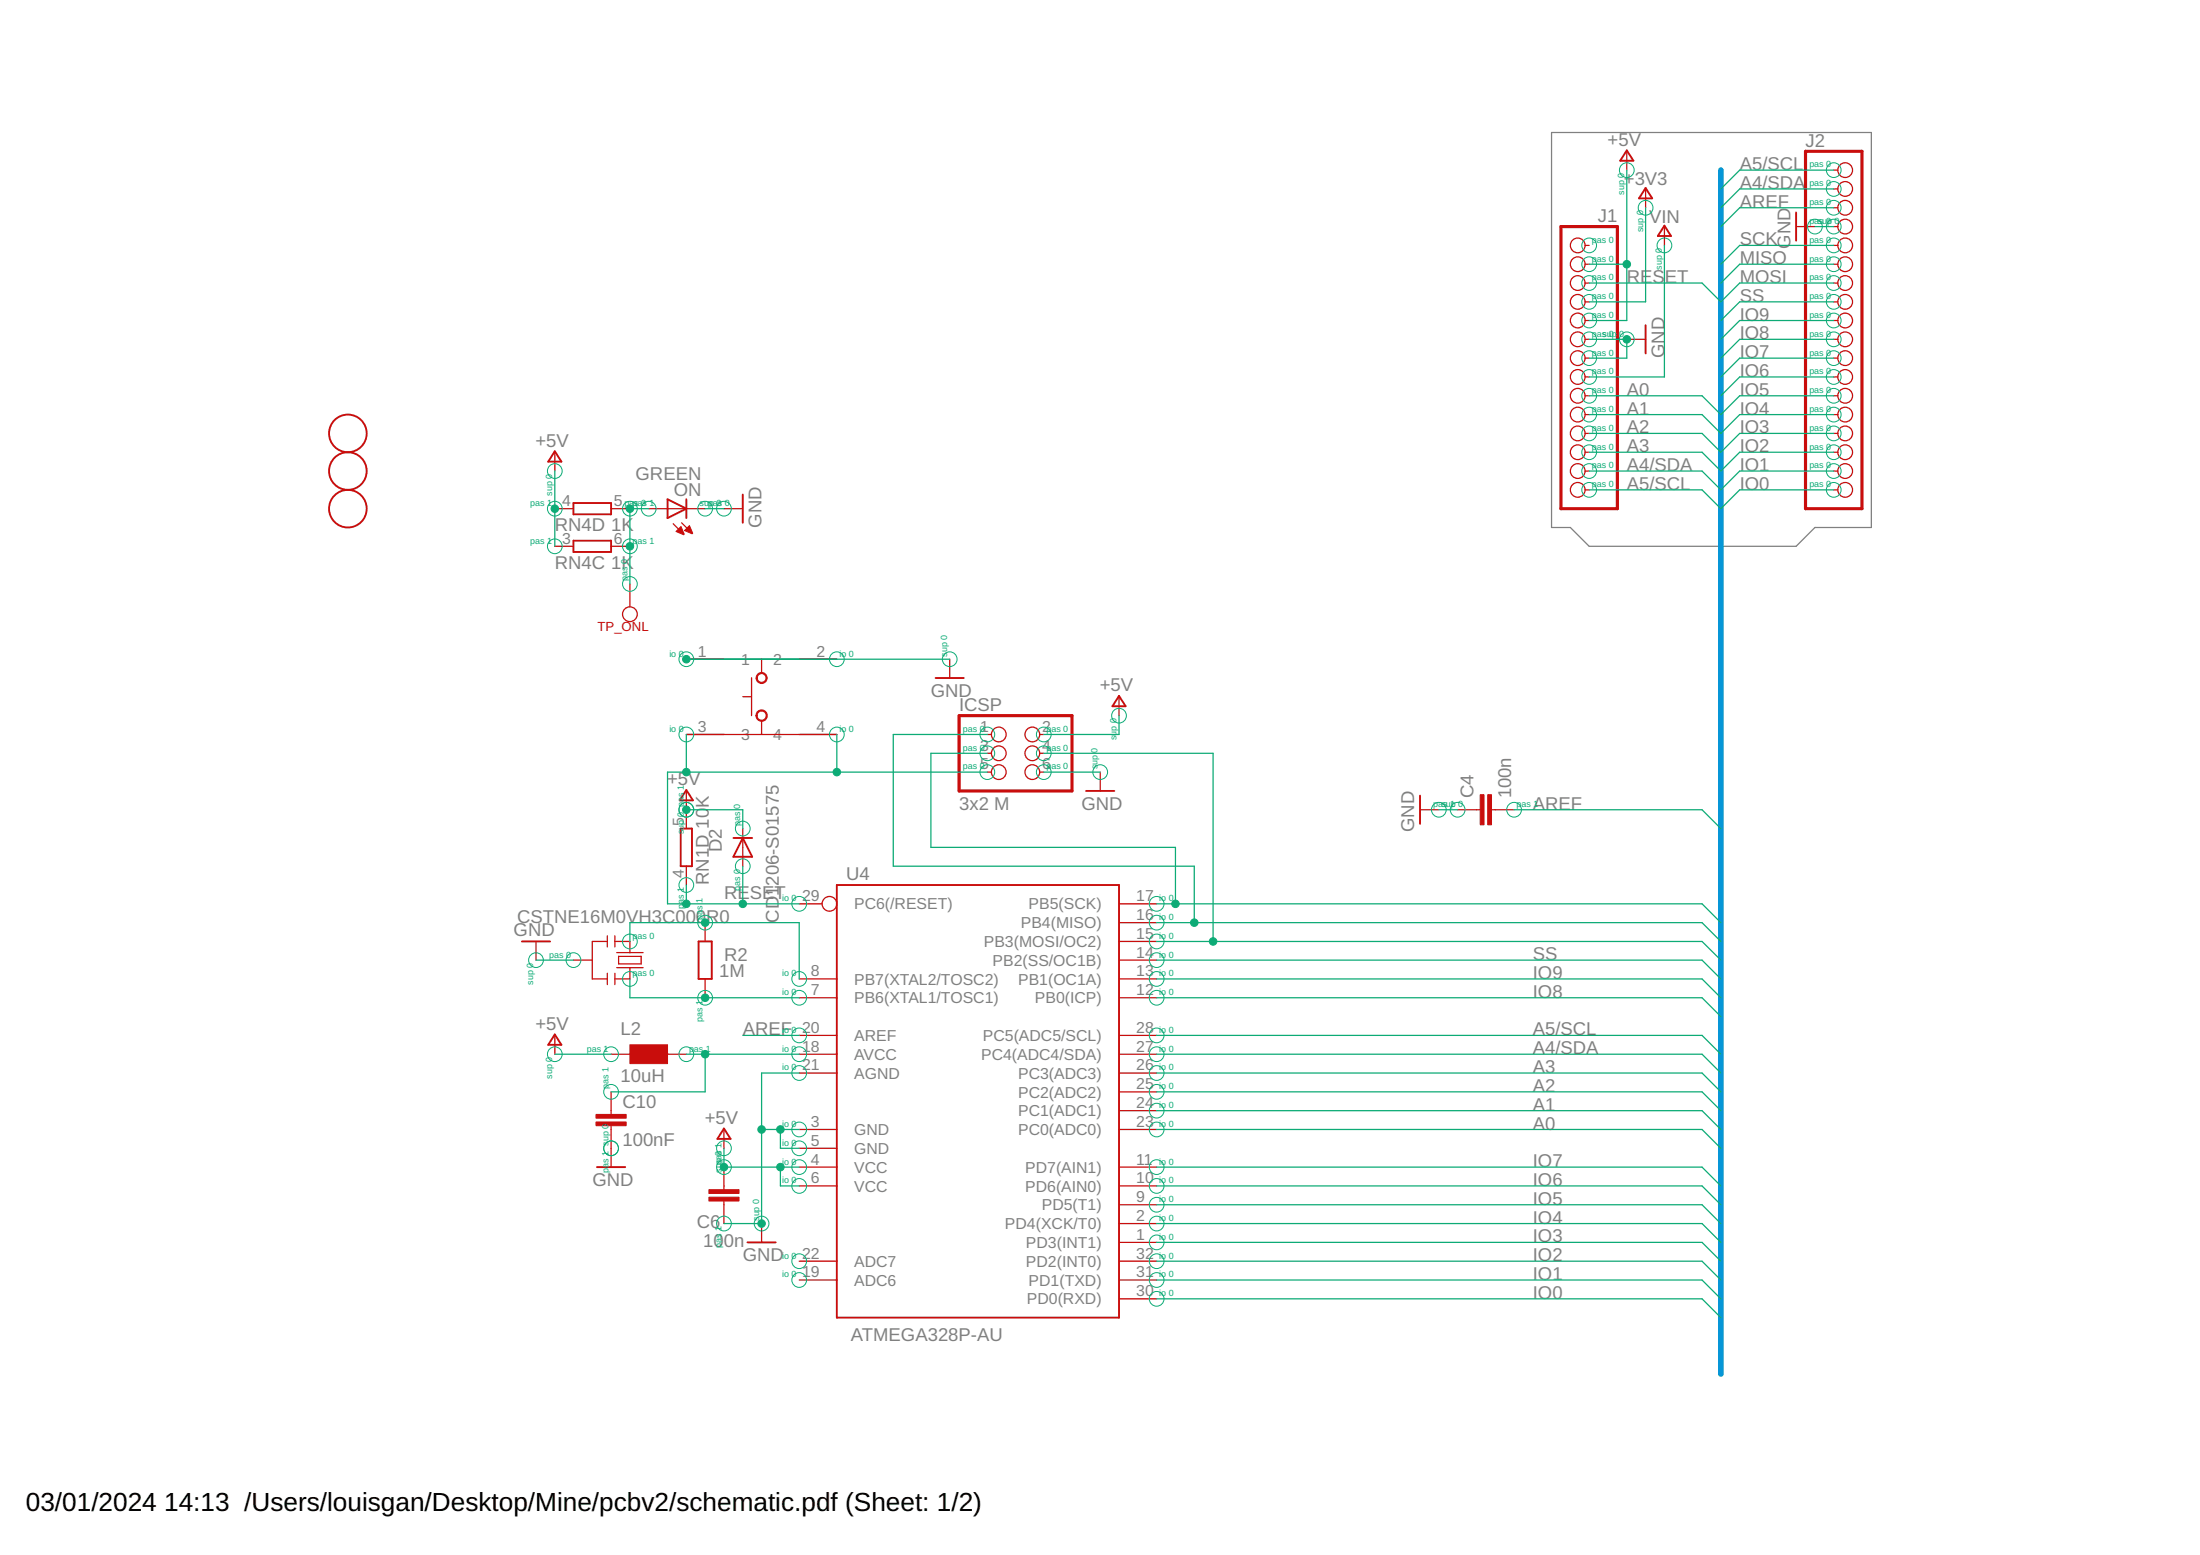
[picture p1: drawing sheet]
<svg xmlns="http://www.w3.org/2000/svg" width="297mm" height="210mm" viewBox="0 0 297 210" stroke-linecap="round" stroke-linejoin="round" font-family="sans-serif">
<path d="M209.5 17.9h43.2v53.3h-7.7l-2.5 2.5h-27.9l-2.6-2.5h-2.5z" fill="none" stroke="#808080" stroke-width=".17"/>
<path d="M210.8 30.6h7.6v38.1h-7.6zM243.8 20.4h7.6v48.3h-7.6zM129.5 96.6h15.2v10.2h-15.2z" fill="none" stroke="#c90d0c" stroke-width=".42"/>
<g fill="none" stroke="#c90d0c" stroke-width=".17">
<path d="M214 33.1h.6M214 35.7h.6M214 38.2h.6M219.6 20.4v2.6M222.2 25.5v2.5M224.7 30.6v2.5M242.5 30.6h2.5M247.6 33.1h.6M247.6 35.7h.6M247.6 38.2h.6M247.6 30.6h.6M247.6 23h.6"/>
<path d="M247.6 25.5h.6M247.6 28h.6M214 40.7h.6M214 43.3h.6M214 45.8h.6M214 48.3h.6M214 50.9h.6M214 53.4h.6M214 56h.6M214 58.5h.6M219.6 45.8h2.6M247.6 40.7h.6"/>
<path d="M247.6 43.3h.6M247.6 45.8h.6M247.6 48.3h.6M247.6 50.9h.6M247.6 53.4h.6M247.6 56h.6M247.6 58.5h.6M74.9 61v2.6M74.9 68.7h2.5M74.9 73.7h2.5M82.5 68.7h2.5M82.5 73.7h2.5"/>
<path d="M85 78.8v3.1M87.6 68.7h7.6M90.9 70.7l1.4 1.4M92 70.6l1.4 1.4M97.7 68.7h2.6M214 61h.6M214 63.6h.6M214 66.1h.6M247.6 61h.6M247.6 63.6h.6M247.6 66.1h.6M92.7 99.1h20.3"/>
<path d="M92.7 89h20.3M100.3 94h1.2M101.5 91.5v5.1M102.8 89v1.8M102.8 97.3v1.8M128.2 89v2.5M133.3 99.1h.6M140.4 99.1h.5M151.1 94.1v2.5M92.7 106.8v5M92.7 116.9v2.6M100.3 111.8v5.1"/>
<path d="M133.3 101.7h.6M133.3 104.2h.6M140.4 101.7h.5M140.4 104.2h.5M148.5 104.2v2.6M191.7 109.3h2.6M196.8 109.3h3.1M201.4 109.3h3M72.4 127.1v2.5M74.9 139.8v2.5M77.4 129.6h2.6M82 127.1h-2v5h2"/>
<path d="M82 126.3v1.5M82 131.4v1.5M83 127.1h2v1.5M83 126.3v1.5M83 131.4v1.5M83.3 130.6h3.5M83.3 128.6h3.5M83.5 129.1h3.1v1h-3.1zM85 130.6v1.5h-2M95.2 124.5v2.6M95.2 132.1v2.6M107.9 132.1h5.1"/>
<path d="M107.9 122h3.1M107.9 134.7h5.1M107.9 139.8h5.1M151.1 127.1h5.1M151.1 132.1h5.1M151.1 129.6h5.1M151.1 122h5.1M151.1 134.7h5.1M151.1 139.8h5.1M151.1 124.5h5.1M82.5 142.3h2.5M82.5 147.4v3"/>
<path d="M82.5 152v5.5M90.1 142.3h2.6M97.7 152.5v2.5M97.7 157.5v3.1M107.9 152.5h5.1M107.9 155h5.1M107.9 157.5h5.1M107.9 144.8h5.1M107.9 142.3h5.1M151.1 152.5h5.1M151.1 157.5h5.1M151.1 144.8h5.1"/>
<path d="M151.1 142.3h5.1M151.1 147.4h5.1M151.1 149.9h5.1M97.7 162.1v3.1M102.8 165.2v2.5M107.9 160.1h5.1M107.9 170.2h5.1M107.9 172.8h5.1M151.1 160.1h5.1M151.1 162.6h5.1M151.1 165.2h5.1M151.1 167.7h5.1"/>
<path d="M151.1 170.2h5.1M151.1 172.8h5.1M151.1 175.3h5.1"/>
<circle cx="213" cy="33.1" r=".99"/>
<circle cx="213" cy="35.7" r=".99"/>
<circle cx="213" cy="38.2" r=".99"/>
<circle cx="249.1" cy="33.1" r=".99"/>
<circle cx="249.1" cy="35.7" r=".99"/>
<circle cx="249.1" cy="38.2" r=".99"/>
<circle cx="249.1" cy="23" r=".99"/>
<circle cx="249.1" cy="25.5" r=".99"/>
<circle cx="249.1" cy="28" r=".99"/>
<circle cx="249.1" cy="30.6" r=".99"/>
<circle cx="213" cy="40.7" r=".99"/>
<circle cx="213" cy="43.3" r=".99"/>
<circle cx="213" cy="58.5" r=".99"/>
<circle cx="213" cy="45.8" r=".99"/>
<circle cx="213" cy="56" r=".99"/>
<circle cx="213" cy="48.3" r=".99"/>
<circle cx="213" cy="50.9" r=".99"/>
<circle cx="213" cy="53.4" r=".99"/>
<circle cx="249.1" cy="40.7" r=".99"/>
<circle cx="249.1" cy="43.3" r=".99"/>
<circle cx="249.1" cy="45.8" r=".99"/>
<circle cx="249.1" cy="48.3" r=".99"/>
<circle cx="249.1" cy="50.9" r=".99"/>
<circle cx="249.1" cy="53.4" r=".99"/>
<circle cx="249.1" cy="58.5" r=".99"/>
<circle cx="249.1" cy="56" r=".99"/>
<circle cx="213" cy="66.1" r=".99"/>
<circle cx="213" cy="61" r=".99"/>
<circle cx="213" cy="63.6" r=".99"/>
<circle cx="249.1" cy="61" r=".99"/>
<circle cx="249.1" cy="63.6" r=".99"/>
<circle cx="249.1" cy="66.1" r=".99"/>
<circle cx="85" cy="82.9" r=".99"/>
<circle cx="134.9" cy="99.1" r=".99"/>
<circle cx="139.4" cy="99.1" r=".99"/>
<circle cx="134.9" cy="104.2" r=".99"/>
<circle cx="134.9" cy="101.7" r=".99"/>
<circle cx="139.4" cy="101.7" r=".99"/>
<circle cx="139.4" cy="104.2" r=".99"/>
<circle cx="112" cy="122" r=".99"/>
</g>
<g fill="none" stroke="#c90d0c" stroke-width=".25">
<path d="M219.6 20.3l.9 1.4h-1.7zM222.2 25.4l.9 1.4h-1.8zM224.7 30.5l.9 1.4h-1.8zM242.5 28.7v3.8M222.2 43.9v3.8M74.9 60.9l.9 1.4h-1.8zM77.4 73h5.1v1.5h-5.1zM77.4 67.9h5.1v1.5h-5.1zM90.1 67.4l2.6 1.3-2.6 1.2zM92.7 67.4v2.5M100.3 66.8v3.8M126.3 91.5h3.8"/>
<path d="M151.1 93.9l.9 1.4h-1.8zM91.9 111.8h1.5v5.1h-1.5zM92.7 106.6l.9 1.4h-1.8zM99 113.1h2.6M100.3 113.1l1.3 2.6h-2.6zM113 119.5h38.1v58.4h-38.1zM146.6 106.8h3.9M191.7 107.4v3.8M70.5 127.1h3.8M74.9 139.6l.9 1.4h-1.8zM94.3 127.1h1.8v5h-1.8zM80.6 157.5h3.8"/>
<path d="M97.7 152.3l.9 1.4h-1.7zM100.9 167.7h3.8"/>
<circle cx="47" cy="58.5" r="2.54"/>
<circle cx="47" cy="68.7" r="2.54"/>
<circle cx="47" cy="63.6" r="2.54"/>
</g>
<g fill="#c90d0c" stroke="#c90d0c" stroke-width=".14">
<path d="M91.3 71.7l.6-.6 .5 1-.1 .1z" fill-rule="evenodd"/>
<path d="M92.4 71.6l.7-.7 .4 1.1v.1z" fill-rule="evenodd"/>
<path d="M102.3 91a.74 .74 0 0 1 1.1 .1 .74 .74 0 0 1-.3 1.1 .74 .74 0 0 1-1-.7h.1a.6 .6 0 0 1 .8-.6 .6 .6 0 0 1 .3 1 .6 .6 0 0 1-1-.2l-.1-.2h-.1z" fill-rule="evenodd"/>
<path d="M102.2 96.1a.77 .77 0 0 1 1.3 0 .77 .77 0 0 1-.4 1.2 .77 .77 0 0 1-1-.7h.1a.62 .62 0 0 1 .8-.6 .62 .62 0 0 1 .3 1 .62 .62 0 0 1-1-.2l-.1-.2h-.1z" fill-rule="evenodd"/>
</g>
<g fill="#c90d0c" stroke="#c90d0c" stroke-width=".14">
<path d="M200.9 107.3h.5v4h-.5z"/>
<path d="M199.9 107.3h.5v4h-.5z"/>
<path d="M95.7 160.6h4.1v.5h-4.1z"/>
<path d="M95.7 161.6h4.1v.5h-4.1z"/>
<path d="M85 141h5.1v2.6h-5.1z"/>
<path d="M80.5 151.4h4v.6h-4z"/>
<path d="M80.5 150.4h4v.5h-4z"/>
</g>
<g fill="none" stroke="#0dab76" stroke-width=".14">
<circle cx="214.6" cy="35.7" r=".99"/>
<circle cx="214.6" cy="33.1" r=".99"/>
<circle cx="214.6" cy="38.2" r=".99"/>
<circle cx="219.6" cy="23" r=".99"/>
<circle cx="222.2" cy="28" r=".99"/>
<circle cx="224.7" cy="33.1" r=".99"/>
<circle cx="245" cy="30.6" r=".99"/>
<circle cx="247.6" cy="33.1" r=".99"/>
<circle cx="247.6" cy="35.7" r=".99"/>
<circle cx="247.6" cy="38.2" r=".99"/>
<circle cx="247.6" cy="23" r=".99"/>
<circle cx="247.6" cy="25.5" r=".99"/>
<circle cx="247.6" cy="28" r=".99"/>
<circle cx="247.6" cy="30.6" r=".99"/>
<circle cx="214.6" cy="40.7" r=".99"/>
<circle cx="214.6" cy="43.3" r=".99"/>
<circle cx="214.6" cy="56" r=".99"/>
<circle cx="214.6" cy="45.8" r=".99"/>
<circle cx="214.6" cy="53.4" r=".99"/>
<circle cx="214.6" cy="58.5" r=".99"/>
<circle cx="214.6" cy="48.3" r=".99"/>
<circle cx="214.6" cy="50.9" r=".99"/>
<circle cx="219.6" cy="45.8" r=".99"/>
<circle cx="247.6" cy="40.7" r=".99"/>
<circle cx="247.6" cy="43.3" r=".99"/>
<circle cx="247.6" cy="45.8" r=".99"/>
<circle cx="247.6" cy="56" r=".99"/>
<circle cx="247.6" cy="50.9" r=".99"/>
<circle cx="247.6" cy="53.4" r=".99"/>
<circle cx="247.6" cy="58.5" r=".99"/>
<circle cx="247.6" cy="48.3" r=".99"/>
<circle cx="74.9" cy="73.7" r=".99"/>
<circle cx="74.9" cy="63.6" r=".99"/>
<circle cx="74.9" cy="68.7" r=".99"/>
<circle cx="85" cy="68.7" r=".99"/>
<circle cx="85" cy="73.7" r=".99"/>
<circle cx="85" cy="78.8" r=".99"/>
<circle cx="87.6" cy="68.7" r=".99"/>
<circle cx="95.2" cy="68.7" r=".99"/>
<circle cx="97.7" cy="68.7" r=".99"/>
<circle cx="214.6" cy="61" r=".99"/>
<circle cx="214.6" cy="63.6" r=".99"/>
<circle cx="214.6" cy="66.1" r=".99"/>
<circle cx="247.6" cy="66.1" r=".99"/>
<circle cx="247.6" cy="61" r=".99"/>
<circle cx="247.6" cy="63.6" r=".99"/>
<circle cx="92.7" cy="99.1" r=".99"/>
<circle cx="92.7" cy="89" r=".99"/>
<circle cx="113" cy="99.1" r=".99"/>
<circle cx="113" cy="89" r=".99"/>
<circle cx="128.2" cy="89" r=".99"/>
<circle cx="133.3" cy="99.1" r=".99"/>
<circle cx="140.9" cy="99.1" r=".99"/>
<circle cx="151.1" cy="96.6" r=".99"/>
<circle cx="92.7" cy="109.3" r=".99"/>
<circle cx="92.7" cy="119.5" r=".99"/>
<circle cx="100.3" cy="116.9" r=".99"/>
<circle cx="100.3" cy="111.8" r=".99"/>
<circle cx="133.3" cy="104.2" r=".99"/>
<circle cx="133.3" cy="101.7" r=".99"/>
<circle cx="140.9" cy="101.7" r=".99"/>
<circle cx="140.9" cy="104.2" r=".99"/>
<circle cx="148.5" cy="104.2" r=".99"/>
<circle cx="194.3" cy="109.3" r=".99"/>
<circle cx="196.8" cy="109.3" r=".99"/>
<circle cx="204.4" cy="109.3" r=".99"/>
<circle cx="72.4" cy="129.6" r=".99"/>
<circle cx="77.4" cy="129.6" r=".99"/>
<circle cx="85" cy="127.1" r=".99"/>
<circle cx="85" cy="132.1" r=".99"/>
<circle cx="95.2" cy="134.7" r=".99"/>
<circle cx="95.2" cy="124.5" r=".99"/>
<circle cx="107.9" cy="134.7" r=".99"/>
<circle cx="107.9" cy="132.1" r=".99"/>
<circle cx="107.9" cy="122" r=".99"/>
<circle cx="107.9" cy="139.8" r=".99"/>
<circle cx="156.2" cy="124.5" r=".99"/>
<circle cx="156.2" cy="122" r=".99"/>
<circle cx="156.2" cy="134.7" r=".99"/>
<circle cx="156.2" cy="127.1" r=".99"/>
<circle cx="156.2" cy="129.6" r=".99"/>
<circle cx="156.2" cy="132.1" r=".99"/>
<circle cx="156.2" cy="139.8" r=".99"/>
<circle cx="74.9" cy="142.3" r=".99"/>
<circle cx="82.5" cy="155" r=".99"/>
<circle cx="82.5" cy="142.3" r=".99"/>
<circle cx="82.5" cy="147.4" r=".99"/>
<circle cx="92.7" cy="142.3" r=".99"/>
<circle cx="97.7" cy="155" r=".99"/>
<circle cx="97.7" cy="157.5" r=".99"/>
<circle cx="107.9" cy="155" r=".99"/>
<circle cx="107.9" cy="157.5" r=".99"/>
<circle cx="107.9" cy="142.3" r=".99"/>
<circle cx="107.9" cy="152.5" r=".99"/>
<circle cx="107.9" cy="144.8" r=".99"/>
<circle cx="156.2" cy="142.3" r=".99"/>
<circle cx="156.2" cy="157.5" r=".99"/>
<circle cx="156.2" cy="152.5" r=".99"/>
<circle cx="156.2" cy="149.9" r=".99"/>
<circle cx="156.2" cy="147.4" r=".99"/>
<circle cx="156.2" cy="144.8" r=".99"/>
<circle cx="97.7" cy="165.2" r=".99"/>
<circle cx="102.8" cy="165.2" r=".99"/>
<circle cx="107.9" cy="160.1" r=".99"/>
<circle cx="107.9" cy="170.2" r=".99"/>
<circle cx="107.9" cy="172.8" r=".99"/>
<circle cx="156.2" cy="160.1" r=".99"/>
<circle cx="156.2" cy="165.2" r=".99"/>
<circle cx="156.2" cy="167.7" r=".99"/>
<circle cx="156.2" cy="170.2" r=".99"/>
<circle cx="156.2" cy="162.6" r=".99"/>
<circle cx="156.2" cy="172.8" r=".99"/>
<circle cx="156.2" cy="175.3" r=".99"/>
</g>
<path d="M232.3 23v162.5" fill="none" stroke="#0696d7" stroke-width=".76"/>
<g fill="none" stroke="#0dab76" stroke-width=".17">
<path d="M214.6 35.7h5M214.6 38.2h15.2l2.5 2.5 2.6-2.5h12.7M219.6 23v20.3h-5M222.2 28v12.7h-7.6M224.7 33.1v17.8h-10.1M245 30.6h2.6M247.6 35.7h-12.7l-2.6 2.5M247.6 28h-12.7l-2.6 2.6M247.6 33.1h-12.7l-2.6 2.6M247.6 25.5h-12.7l-2.6 2.5M247.6 23h-12.7l-2.6 2.5M214.6 45.8h5v2.5h-5"/>
<path d="M214.6 53.4h15.2l2.5 2.6 2.6-2.6h12.7M214.6 56h15.2l2.5 2.5 2.6-2.5h12.7M214.6 58.5h15.2l2.5 2.5 2.6-2.5h12.7M247.6 43.3h-12.7l-2.6 2.5M247.6 45.8h-12.7l-2.6 2.5M247.6 48.3h-12.7l-2.6 2.6M247.6 50.9h-12.7l-2.6 2.5M247.6 40.7h-12.7l-2.6 2.6M74.9 63.6v10.1M87.6 68.7h-2.6v10.1M95.2 68.7h2.5M214.6 61h15.2l2.5 2.6 2.6-2.6h12.7"/>
<path d="M214.6 63.6h15.2l2.5 2.5 2.6-2.5h12.7M214.6 66.1h15.2l2.5 2.6 2.6-2.6h12.7M92.7 89h35.5M92.7 99.1v5.1M113 99.1v5.1M133.3 99.1h-12.7v17.8h40.6v7.6M151.1 96.6v2.5h-10.2M92.7 109.3h7.6v2.5M92.7 119.5v2.5M100.3 116.9v5.1M133.3 104.2h-43.2v17.8h17.8M133.3 101.7h-7.6v12.7h33v7.6"/>
<path d="M140.9 104.2h7.6M140.9 101.7h22.9v25.4M194.3 109.3h2.5M204.4 109.3h25.4l2.5 2.5M72.4 129.6h5M85 127.1v-2.6h22.9v7.6M85 132.1v2.6h22.9M100.3 139.8h7.6M156.2 129.6h73.6l2.5 2.5M156.2 139.8h73.6l2.5 2.5M156.2 122h73.6l2.5 2.5M156.2 124.5h73.6l2.5 2.6"/>
<path d="M156.2 127.1h73.6l2.5 2.5M156.2 134.7h73.6l2.5 2.5M156.2 132.1h73.6l2.5 2.6M74.9 142.3h7.6M92.7 142.3h15.2M95.2 142.3v5.1h-12.7M97.7 155v2.5h10.2M102.8 152.5h5.1M105.4 157.5v2.6h2.5M105.4 152.5v2.5h2.5M107.9 144.8h-5.1v20.4h-5.1M156.2 142.3h73.6l2.5 2.5"/>
<path d="M156.2 157.5h73.6l2.5 2.6M156.2 152.5h73.6l2.5 2.5M156.2 144.8h73.6l2.5 2.6M156.2 149.9h73.6l2.5 2.6M156.2 147.4h73.6l2.5 2.5M156.2 160.1h73.6l2.5 2.5M156.2 165.2h73.6l2.5 2.5M156.2 170.2h73.6l2.5 2.6M156.2 172.8h73.6l2.5 2.5M156.2 175.3h73.6l2.5 2.6M156.2 167.7h73.6l2.5 2.5M156.2 162.6h73.6l2.5 2.6"/>
</g>
<g fill="#0dab76" stroke="#0dab76" stroke-width=".14">
<circle cx="74.9" cy="68.7" r=".51"/>
<circle cx="92.7" cy="109.3" r=".51"/>
<circle cx="105.4" cy="157.5" r=".51"/>
<circle cx="97.7" cy="157.5" r=".51"/>
<circle cx="219.6" cy="35.7" r=".51"/>
<circle cx="102.8" cy="152.5" r=".51"/>
<circle cx="102.8" cy="165.2" r=".51"/>
<circle cx="105.4" cy="152.5" r=".51"/>
<circle cx="92.7" cy="89" r=".51"/>
<circle cx="219.6" cy="45.8" r=".51"/>
<circle cx="100.3" cy="122" r=".51"/>
<circle cx="92.7" cy="122" r=".51"/>
<circle cx="113" cy="104.2" r=".51"/>
<circle cx="92.7" cy="104.2" r=".51"/>
<circle cx="158.7" cy="122" r=".51"/>
<circle cx="85" cy="68.7" r=".51"/>
<circle cx="85" cy="73.7" r=".51"/>
<circle cx="161.2" cy="124.5" r=".51"/>
<circle cx="163.8" cy="127.1" r=".51"/>
<circle cx="95.2" cy="142.3" r=".51"/>
<circle cx="95.2" cy="134.7" r=".51"/>
<circle cx="95.2" cy="124.5" r=".51"/>
</g>
<g font-size="3.5">
<text x="3.5" y="203.9">03/01/2024</text>
<text x="22.2" y="203.9">14:13 /Users/louisgan/Desktop/Mine/pcbv2/schematic.pdf (Sheet: 1/2)</text>
</g>
<g font-size="2.5" fill="#808080">
<text x="217.1" y="19.7">+5V</text>
<text x="234.9" y="23">A5/SCL</text>
<text x="243.8" y="19.8">J2</text>
<text x="215.7" y="29.9">J1</text>
<text x="219.3" y="25">+3V3</text>
<text x="234.9" y="28">AREF</text>
<text x="234.9" y="25.5">A4/SDA</text>
<text x="222.7" y="30.1">VIN</text>
<text x="234.9" y="33.1">SCK</text>
<text x="234.9" y="35.7">MISO</text>
<text x="241.7" y="33.6" transform="rotate(-90 241.7 33.6)">GND</text>
<text x="219.7" y="38.2">RES</text>
<text x="224.8" y="38.2">ET</text>
<text x="234.9" y="38.2">MOSI</text>
<text x="234.9" y="40.7">SS</text>
<text x="234.9" y="45.8">IO8</text>
<text x="234.9" y="43.3">IO9</text>
<text x="219.7" y="53.4">A0</text>
<text x="224.7" y="48.4" transform="rotate(-90 224.7 48.4)">GND</text>
<text x="234.9" y="53.4">IO5</text>
<text x="234.9" y="50.9">IO6</text>
<text x="234.9" y="48.4">IO7</text>
<text x="219.7" y="56">A1</text>
<text x="219.7" y="58.5">A2</text>
<text x="234.9" y="58.5">IO3</text>
<text x="234.9" y="56">IO4</text>
<text x="72.3" y="60.3">+5V</text>
<text x="85.8" y="64.7">GREEN</text>
<text x="219.7" y="61.1">A3</text>
<text x="219.7" y="63.6">A4/SDA</text>
<text x="234.9" y="61.1">IO2</text>
<text x="234.9" y="63.6">IO1</text>
<text x="74.9" y="71.7">RN4D 1K</text>
<text x="91" y="66.9">ON</text>
<text x="102.8" y="71.2" transform="rotate(-90 102.8 71.2)">GND</text>
<text x="219.7" y="66.1">A5/SCL</text>
<text x="234.9" y="66.1">IO0</text>
<text x="74.9" y="76.8">RN4C 1K</text>
<text x="125.7" y="94.1">GND</text>
<text x="129.5" y="96">ICSP</text>
<text x="148.5" y="93.3">+5V</text>
<text x="90.1" y="106">+5V</text>
<text x="199" y="107.8" transform="rotate(-90 199 107.8)">C4</text>
<text x="204" y="107.8" transform="rotate(-90 204 107.8)">100n</text>
<text x="95.7" y="109.1" transform="rotate(-90 95.7 109.1)">K</text>
<text x="129.5" y="109.3">3x2 M</text>
<text x="146" y="109.3">GND</text>
<text x="191" y="112.3" transform="rotate(-90 191 112.3)">GND</text>
<text x="207" y="109.3">AREF</text>
<text x="95.7" y="119.5" transform="rotate(-90 95.7 119.5)">RN1D 10</text>
<text x="97.5" y="115" transform="rotate(-90 97.5 115)">D2</text>
<text x="114.3" y="118.8">U4</text>
<text x="69.8" y="124.5">CSTNE16M0VH3C000R0</text>
<text x="97.8" y="121.4">RESET</text>
<text x="105.1" y="124.5" transform="rotate(-90 105.1 124.5)">CD1206-S01575</text>
<text x="69.4" y="126.3">GND</text>
<text x="97.1" y="131.9">1M</text>
<text x="97.8" y="129.7">R2</text>
<text x="207" y="129.6">SS</text>
<text x="207" y="134.7">IO8</text>
<text x="207" y="132.2">IO9</text>
<text x="72.3" y="139">+5V</text>
<text x="83.8" y="139.8">L2</text>
<text x="100.3" y="139.8">AREF</text>
<text x="207" y="142.3">A4/SDA</text>
<text x="207" y="139.8">A5/SCL</text>
<text x="83.8" y="146.1">10uH</text>
<text x="84" y="149.5">C10</text>
<text x="207" y="149.9">A1</text>
<text x="207" y="147.4">A2</text>
<text x="207" y="144.8">A3</text>
<text x="84" y="154.6">100nF</text>
<text x="95.2" y="151.7">+5V</text>
<text x="207" y="152.5">A0</text>
<text x="80" y="160.1">GND</text>
<text x="207" y="160.1">IO6</text>
<text x="207" y="157.5">IO7</text>
<text x="94.1" y="165.8">C6</text>
<text x="207" y="167.7">IO3</text>
<text x="207" y="165.2">IO4</text>
<text x="207" y="162.6">IO5</text>
<text x="95" y="168.3">100n</text>
<text x="100.3" y="170.2">GND</text>
<text x="207" y="170.2">IO2</text>
<text x="207" y="172.8">IO1</text>
<text x="207" y="175.3">IO0</text>
<text x="114.9" y="181">ATMEGA328P-AU</text>
</g>
<g font-size="2.1" fill="#808080">
<text x="75.9" y="68.3">4</text>
<text x="82.9" y="68.3">5</text>
<text x="75.9" y="73.4">3</text>
<text x="82.9" y="73.4">6</text>
<text x="94.2" y="88.6">1</text>
<text x="100.1" y="89.7">1</text>
<text x="104.4" y="89.7">2</text>
<text x="110.2" y="88.6">2</text>
<text x="94.2" y="98.8">3</text>
<text x="100.1" y="99.9">3</text>
<text x="104.4" y="99.9">4</text>
<text x="110.2" y="98.8">4</text>
<text x="132.3" y="98.8">1</text>
<text x="132.3" y="101.3">3</text>
<text x="140.7" y="98.8">2</text>
<text x="140.7" y="101.3">4</text>
<text x="132.3" y="103.9">5</text>
<text x="140.7" y="103.9">6</text>
<text x="92.3" y="111.5" transform="rotate(-90 92.3 111.5)">5</text>
<text x="92.3" y="118.5" transform="rotate(-90 92.3 118.5)">4</text>
<text x="108.3" y="121.6">29</text>
<text x="115.3" y="122.8">PC6(/RESET)</text>
<text x="137.8" y="125.3">PB4(MISO)</text>
<text x="138.9" y="122.8">PB5(SCK)</text>
<text x="153.4" y="121.6">17</text>
<text x="153.4" y="124.2">16</text>
<text x="109.5" y="131.8">8</text>
<text x="132.8" y="127.8">PB3(MOSI/OC2)</text>
<text x="134" y="130.4">PB2(SS/OC1B)</text>
<text x="153.4" y="126.7">15</text>
<text x="153.4" y="129.3">14</text>
<text x="153.4" y="131.8">13</text>
<text x="109.5" y="134.3">7</text>
<text x="115.3" y="132.9">PB7(XTAL2/TOSC2)</text>
<text x="115.3" y="135.5">PB6(XTAL1/TOSC1)</text>
<text x="137.5" y="132.9">PB1(OC1A)</text>
<text x="139.7" y="135.5">PB0(ICP)</text>
<text x="153.4" y="134.3">12</text>
<text x="108.3" y="139.4">20</text>
<text x="108.3" y="142">18</text>
<text x="115.3" y="140.5">AREF</text>
<text x="115.3" y="143.1">AVCC</text>
<text x="132.5" y="143.1">PC4(ADC4/SDA)</text>
<text x="132.7" y="140.5">PC5(ADC5/SCL)</text>
<text x="153.4" y="139.4">28</text>
<text x="153.4" y="142">27</text>
<text x="108.3" y="144.5">21</text>
<text x="115.3" y="145.6">AGND</text>
<text x="137.5" y="145.6">PC3(ADC3)</text>
<text x="137.5" y="148.2">PC2(ADC2)</text>
<text x="153.4" y="144.5">26</text>
<text x="153.4" y="147">25</text>
<text x="153.4" y="149.6">24</text>
<text x="109.5" y="152.1">3</text>
<text x="109.5" y="154.7">5</text>
<text x="115.3" y="153.2">GND</text>
<text x="115.3" y="155.8">GND</text>
<text x="137.5" y="150.7">PC1(ADC1)</text>
<text x="137.5" y="153.2">PC0(ADC0)</text>
<text x="153.4" y="152.1">23</text>
<text x="109.5" y="157.2">4</text>
<text x="109.5" y="159.7">6</text>
<text x="115.3" y="158.3">VCC</text>
<text x="115.3" y="160.8">VCC</text>
<text x="138.4" y="158.3">PD7(AIN1)</text>
<text x="138.4" y="160.8">PD6(AIN0)</text>
<text x="153.4" y="157.2">11</text>
<text x="153.4" y="159.7">10</text>
<text x="135.7" y="165.9">PD4(XCK/T0)</text>
<text x="140.7" y="163.4">PD5(T1)</text>
<text x="153.4" y="162.3">9</text>
<text x="153.4" y="164.8">2</text>
<text x="153.4" y="167.3">1</text>
<text x="108.3" y="169.9">22</text>
<text x="108.3" y="172.4">19</text>
<text x="115.3" y="171">ADC7</text>
<text x="115.3" y="173.5">ADC6</text>
<text x="138.5" y="168.5">PD3(INT1)</text>
<text x="138.5" y="171">PD2(INT0)</text>
<text x="138.9" y="173.5">PD1(TXD)</text>
<text x="153.4" y="169.9">32</text>
<text x="153.4" y="172.4">31</text>
<text x="138.7" y="176.1">PD0(RXD)</text>
<text x="153.4" y="175">30</text>
</g>
<text font-size="1.8" fill="#c90d0c" x="80.7" y="85.2">TP_ONL</text>
<g font-size="1.2" fill="#0dab76">
<text x="244.3" y="22.6">pas 0</text>
<text x="219.3" y="26.3" transform="rotate(-90 219.3 26.3)">sup 0</text>
<text x="244.3" y="25.1">pas 0</text>
<text x="244.3" y="27.7">pas 0</text>
<text x="214.9" y="32.8">pas 0</text>
<text x="214.9" y="35.3">pas 0</text>
<text x="221.8" y="31.3" transform="rotate(-90 221.8 31.3)">sup 0</text>
<text x="244.3" y="30.2">passu0</text>
<text x="244.3" y="32.8">pas 0</text>
<text x="244.3" y="35.3">pas 0</text>
<text x="246.7" y="30.2">p 0</text>
<text x="214.9" y="37.8">pas 0</text>
<text x="214.9" y="40.4">pas 0</text>
<text x="224.4" y="36.4" transform="rotate(-90 224.4 36.4)">sup 0</text>
<text x="244.3" y="37.8">pas 0</text>
<text x="244.3" y="40.4">pas 0</text>
<text x="214.9" y="42.9">pas 0</text>
<text x="214.9" y="45.5">passu0p</text>
<text x="214.9" y="48">pas 0</text>
<text x="218.6" y="45.5">0</text>
<text x="244.3" y="42.9">pas 0</text>
<text x="244.3" y="45.5">pas 0</text>
<text x="244.3" y="48">pas 0</text>
<text x="214.9" y="50.5">pas 0</text>
<text x="214.9" y="53.1">pas 0</text>
<text x="244.3" y="50.5">pas 0</text>
<text x="244.3" y="53.1">pas 0</text>
<text x="214.9" y="55.6">pas 0</text>
<text x="214.9" y="58.2">pas 0</text>
<text x="244.3" y="55.6">pas 0</text>
<text x="244.3" y="58.2">pas 0</text>
<text x="214.9" y="60.7">pas 0</text>
<text x="214.9" y="63.2">pas 0</text>
<text x="214.9" y="65.8">pas 0</text>
<text x="244.3" y="60.7">pas 0</text>
<text x="244.3" y="63.2">pas 0</text>
<text x="244.3" y="65.8">pas 0</text>
<text x="71.6" y="68.3">pas 1</text>
<text x="74.5" y="66.9" transform="rotate(-90 74.5 66.9)">sup 0</text>
<text x="84.3" y="68.3">papsa0s 1</text>
<text x="94.5" y="68.3">suppa0s 0</text>
<text x="71.6" y="73.4">pas 1</text>
<text x="85.4" y="73.4">pas 1</text>
<text x="84.7" y="78.5" transform="rotate(-90 84.7 78.5)">pas 0</text>
<text x="90.4" y="88.6">io 0</text>
<text x="113.3" y="88.6">io 0</text>
<text x="127.9" y="88.6" transform="rotate(-90 127.9 88.6)">sup 0</text>
<text x="90.4" y="98.8">io 0</text>
<text x="113.3" y="98.8">io 0</text>
<text x="130" y="98.8">pas 0</text>
<text x="130" y="101.3">pas 0</text>
<text x="141.3" y="98.8">pas 0</text>
<text x="141.3" y="101.3">pas 0</text>
<text x="148.2" y="101.6" transform="rotate(-90 148.2 101.6)">0</text>
<text x="150.7" y="99.9" transform="rotate(-90 150.7 99.9)">sup 0</text>
<text x="130" y="103.9">pas 0</text>
<text x="141.3" y="103.9">pas 0</text>
<text x="148.2" y="103.9" transform="rotate(-90 148.2 103.9)">sup</text>
<text x="92.3" y="112.6" transform="rotate(-90 92.3 112.6)">sup 0 pas 1</text>
<text x="99.9" y="111.5" transform="rotate(-90 99.9 111.5)">pas</text>
<text x="99.9" y="109.2" transform="rotate(-90 99.9 109.2)">0</text>
<text x="193.5" y="108.9">passu1</text>
<text x="195.9" y="108.9">p 0</text>
<text x="204.8" y="108.9">pas 1</text>
<text x="92.3" y="122.8" transform="rotate(-90 92.3 122.8)">pas 1</text>
<text x="94.9" y="124.2" transform="rotate(-90 94.9 124.2)">pas</text>
<text x="94.9" y="121.9" transform="rotate(-90 94.9 121.9)">1</text>
<text x="99.9" y="120.2" transform="rotate(-90 99.9 120.2)">pas 0</text>
<text x="105.6" y="121.6">io 0</text>
<text x="156.5" y="121.6">io 0</text>
<text x="156.5" y="124.2">io 0</text>
<text x="74.1" y="129.3">pas 0</text>
<text x="85.4" y="126.7">pas 0</text>
<text x="85.4" y="131.8">pas 0</text>
<text x="105.6" y="131.8">io 0</text>
<text x="156.5" y="126.7">io 0</text>
<text x="156.5" y="129.3">io 0</text>
<text x="156.5" y="131.8">io 0</text>
<text x="72" y="132.9" transform="rotate(-90 72 132.9)">sup 0</text>
<text x="94.9" y="138" transform="rotate(-90 94.9 138)">pas 1</text>
<text x="105.6" y="134.3">io 0</text>
<text x="156.5" y="134.3">io 0</text>
<text x="79.2" y="142">pas 1</text>
<text x="93" y="142">pas 1</text>
<text x="105.6" y="139.4">io 0</text>
<text x="105.6" y="142">io 0</text>
<text x="156.5" y="139.4">io 0</text>
<text x="156.5" y="142">io 0</text>
<text x="74.5" y="145.6" transform="rotate(-90 74.5 145.6)">sup 0</text>
<text x="82.2" y="147" transform="rotate(-90 82.2 147)">pas 1</text>
<text x="105.6" y="144.5">io 0</text>
<text x="156.5" y="144.5">io 0</text>
<text x="156.5" y="147">io 0</text>
<text x="156.5" y="149.6">io 0</text>
<text x="105.6" y="152.1">io 0</text>
<text x="105.6" y="154.7">io 0</text>
<text x="156.5" y="152.1">io 0</text>
<text x="82.2" y="158.3" transform="rotate(-90 82.2 158.3)">pas 1 sup 0</text>
<text x="97.4" y="158.3" transform="rotate(-90 97.4 158.3)">suppa0s 1</text>
<text x="105.6" y="157.2">io 0</text>
<text x="105.6" y="159.7">io 0</text>
<text x="156.5" y="157.2">io 0</text>
<text x="156.5" y="159.7">io 0</text>
<text x="102.5" y="164.8" transform="rotate(-90 102.5 164.8)">sup 0</text>
<text x="156.5" y="162.3">io 0</text>
<text x="156.5" y="164.8">io 0</text>
<text x="156.5" y="167.3">io 0</text>
<text x="97.4" y="168.5" transform="rotate(-90 97.4 168.5)">pas 1</text>
<text x="105.6" y="169.9">io 0</text>
<text x="105.6" y="172.4">io 0</text>
<text x="156.5" y="169.9">io 0</text>
<text x="156.5" y="172.4">io 0</text>
<text x="156.5" y="175">io 0</text>
</g>
</svg>
